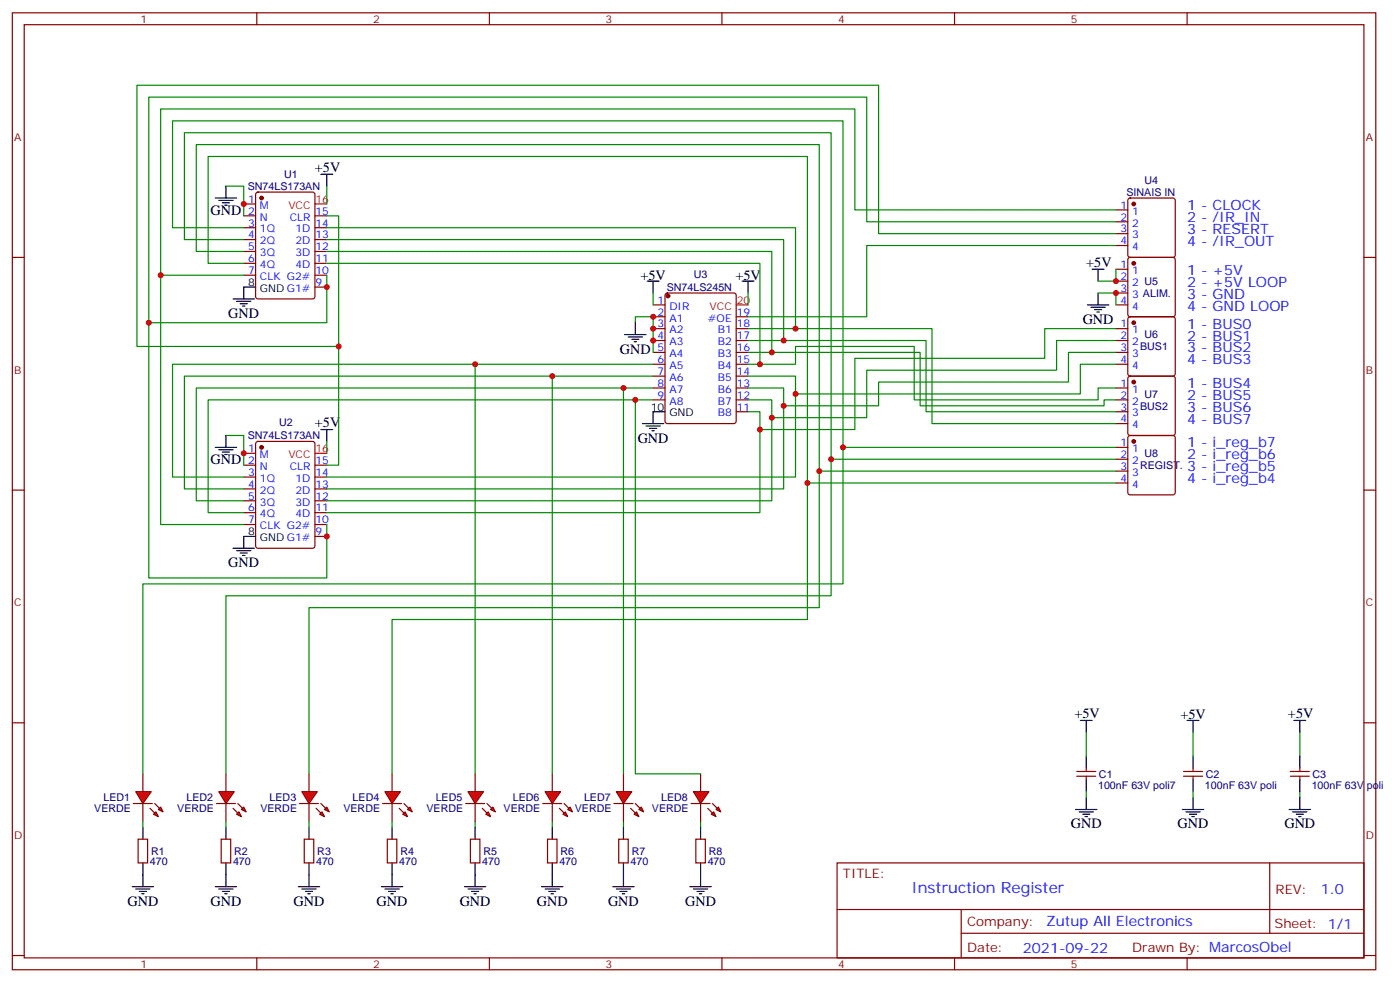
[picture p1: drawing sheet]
<svg xmlns="http://www.w3.org/2000/svg" width="416mm" height="292mm" viewBox="0 0 416 292" stroke-linecap="round" stroke-linejoin="round" font-family="sans-serif">
<g fill="none" stroke="#870000" stroke-width=".35">
<path d="M3.7 3.8h405.3v284.3h-405.3zM7.2 7.3h398.3v277.3h-398.3zM76.3 3.8v3.5M145.5 3.8v3.5M214.6 3.8v3.5M283.8 3.8v3.5M352.9 3.8v3.5M76.2 57.3l.5-.2h16.2l.7 .4v30.6l-.4 .7h-16.5l-.7-.4v-30.6zM3.7 76.5h3.5M72.5 60.6h3.5M72.5 64.1h3.5M72.5 67.7h3.5"/>
<path d="M72.5 71.2h3.5M72.5 74.7h3.5M72.5 78.2h3.5M93.6 64.1h3.6M93.6 67.7h3.6M93.6 71.2h3.6M93.6 74.7h3.6M93.6 78.2h3.6M405.5 76.5h3.5M72.5 81.8h3.5M93.6 81.8h3.6M93.6 85.3h3.6"/>
<path d="M194.2 90.6h3.5M194.2 94.1h3.5M194.2 97.6h3.5M197.9 87.3l.5-.2h19.8l.6 .4 .1 37.7-.5 .6-20 .1-.6-.5-.1-37.6zM218.9 94.1h3.5M218.9 97.6h3.5M194.2 101.2h3.5M194.2 104.7h3.5M194.2 108.2h3.5M194.2 111.8h3.5M194.2 115.3h3.5M194.2 118.8h3.5"/>
<path d="M218.9 101.2h3.5M218.9 104.7h3.5M218.9 108.2h3.5M218.9 111.8h3.5M218.9 115.3h3.5M218.9 118.8h3.5M72.5 134.7h3.5M72.5 138.2h3.5M76.2 131.4l.5-.2h16.2l.7 .4v30.6l-.4 .7h-16.5l-.7-.4v-30.6zM93.6 138.2h3.6M218.9 122.3h3.5M3.7 145.6h3.5"/>
<path d="M72.5 141.7h3.5M72.5 145.3h3.5M72.5 148.8h3.5M72.5 152.3h3.5M72.5 155.9h3.5M93.6 141.7h3.6M93.6 145.3h3.6M93.6 148.8h3.6M93.6 152.3h3.6M93.6 155.9h3.6M93.6 159.4h3.6M405.5 145.6h3.5"/>
<path d="M3.7 214.8h3.5M405.5 214.8h3.5M206.9 249.3h2.8v7.1h-2.8zM248.8 256.4h156.7v28.2h-156.7zM377.5 256.4v20.9M248.9 270.2h156.5M285.8 277.3h119.6M285.8 270.2v14.2M3.7 283.9h3.5M76.3 284.6v3.5M145.5 284.6v3.5M214.6 284.6v3.5"/>
<path d="M283.8 284.6v3.5M352.9 284.6v3.5M405.5 283.9h3.5"/>
</g>
<g fill="#870000" stroke="#870000" stroke-width=".35">
<circle cx="77.8" cy="58.8" r=".53"/>
<circle cx="77.8" cy="132.9" r=".53"/>
<circle cx="198.6" cy="87.9" r=".53"/>
</g>
<path d="M72.5 85.3h3.5M194.2 122.3h3.5M72.5 159.4h3.5M208.3 245.8v3.5M208.3 256.4v7.1M205.1 263.5h6.4M206.2 264.2h4.2M207.2 264.9h2.1M207.9 265.6h.7" fill="none" stroke="#000" stroke-width=".35"/>
<path d="M93.6 60.6h3.6M218.9 90.6h3.5M93.6 134.7h3.6" fill="none" stroke="#f00" stroke-width=".35"/>
<path d="M208.3 244.1v1.7" fill="none" stroke="#008700" stroke-width=".35"/>
<g fill="#f00" stroke="#870000" stroke-width=".35">
<path d="M206.2 235.2h4.5l-2.4 3.6z"/>
<path d="M205.5 238.8h5.6z"/>
</g>
<g fill="#870000" stroke="#870000" stroke-width=".35">
<path d="M211.8 238.8l1.4 1.4z"/>
<path d="M210.4 240.2l1.4 1.4z"/>
</g>
<g fill="#f00" stroke="#870000" stroke-width=".35">
<path d="M212.9 240.5l.7-.7 .7 1.4z"/>
<path d="M212.2 241.2l.7 1.4-1.4-.7z"/>
</g>
<path d="M208.3 229.9v5.3M208.3 238.8v5.3M183.9 249.3h2.9v7.1h-2.9z" fill="none" stroke="#870000" stroke-width=".35"/>
<path d="M185.3 245.8v3.5M185.3 256.4v7.1M182.2 263.5h6.3M183.2 264.2h4.3M184.3 264.9h2.1M185 265.6h.7" fill="none" stroke="#000" stroke-width=".35"/>
<path d="M185.3 244.1v1.7" fill="none" stroke="#008700" stroke-width=".35"/>
<g fill="#f00" stroke="#870000" stroke-width=".35">
<path d="M183.2 235.2h4.6l-2.5 3.6z"/>
<path d="M182.5 238.8h5.7z"/>
</g>
<g fill="#870000" stroke="#870000" stroke-width=".35">
<path d="M188.9 238.8l1.4 1.4z"/>
<path d="M187.5 240.2l1.4 1.4z"/>
</g>
<g fill="#f00" stroke="#870000" stroke-width=".35">
<path d="M189.9 240.5l.7-.7 .7 1.4z"/>
<path d="M188.5 241.9l.7-.7 .7 1.4z"/>
</g>
<path d="M185.3 229.9v5.3M185.3 238.8v5.3M162.8 249.3h2.8v7.1h-2.8z" fill="none" stroke="#870000" stroke-width=".35"/>
<path d="M164.2 245.8v3.5M164.2 256.4v7.1M161 263.5h6.4M162.1 264.2h4.2M163.1 264.9h2.1M163.8 265.6h.7" fill="none" stroke="#000" stroke-width=".35"/>
<path d="M164.2 244.1v1.7" fill="none" stroke="#008700" stroke-width=".35"/>
<g fill="#f00" stroke="#870000" stroke-width=".35">
<path d="M162.1 235.2h4.6l-2.5 3.6z"/>
<path d="M161.4 238.8h5.6z"/>
</g>
<g fill="#870000" stroke="#870000" stroke-width=".35">
<path d="M167.7 238.8l1.4 1.4z"/>
<path d="M166.3 240.2l1.4 1.4z"/>
</g>
<g fill="#f00" stroke="#870000" stroke-width=".35">
<path d="M168.8 240.5l.7-.7 .7 1.4z"/>
<path d="M167.4 241.9l.7-.7 .7 1.4z"/>
</g>
<path d="M164.2 229.9v5.3M164.2 238.8v5.3M139.8 249.3h2.9v7.1h-2.9z" fill="none" stroke="#870000" stroke-width=".35"/>
<path d="M141.3 245.8v3.5M141.3 256.4v7.1M138.1 263.5h6.3M139.1 264.2h4.3M140.2 264.9h2.1M140.9 265.6h.7" fill="none" stroke="#000" stroke-width=".35"/>
<path d="M141.3 244.1v1.7" fill="none" stroke="#008700" stroke-width=".35"/>
<g fill="#f00" stroke="#870000" stroke-width=".35">
<path d="M139.1 235.2h4.6l-2.4 3.6z"/>
<path d="M138.4 238.8h5.7z"/>
</g>
<g fill="#870000" stroke="#870000" stroke-width=".35">
<path d="M144.8 238.8l1.4 1.4z"/>
<path d="M143.4 240.2l1.4 1.4z"/>
</g>
<g fill="#f00" stroke="#870000" stroke-width=".35">
<path d="M145.8 240.5l.7-.7 .7 1.4z"/>
<path d="M144.4 241.9l.7-.7 .7 1.4z"/>
</g>
<path d="M141.3 229.9v5.3M141.3 238.8v5.3" fill="none" stroke="#870000" stroke-width=".35"/>
<g fill="#f00" stroke="#870000" stroke-width=".35">
<path d="M40.4 235.2h4.5l-2.4 3.6z"/>
<path d="M39.7 238.8h5.6z"/>
</g>
<g fill="#870000" stroke="#870000" stroke-width=".35">
<path d="M46 238.8l1.4 1.4z"/>
<path d="M44.6 240.2l1.4 1.4z"/>
</g>
<g fill="#f00" stroke="#870000" stroke-width=".35">
<path d="M47.1 240.5l.7-.7 .7 1.4z"/>
<path d="M46.4 241.2l.7 1.4-1.5-.7z"/>
</g>
<path d="M42.5 229.9v5.3M42.5 238.8v5.3" fill="none" stroke="#870000" stroke-width=".35"/>
<g fill="#f00" stroke="#870000" stroke-width=".35">
<path d="M65.1 235.2h4.5l-2.4 3.6z"/>
<path d="M64.3 238.8h5.7z"/>
</g>
<g fill="#870000" stroke="#870000" stroke-width=".35">
<path d="M70.7 238.8l1.4 1.4z"/>
<path d="M69.3 240.2l1.4 1.4z"/>
</g>
<g fill="#f00" stroke="#870000" stroke-width=".35">
<path d="M71.8 240.5l.7-.7 .7 1.4z"/>
<path d="M70.3 241.9l.7-.7 .8 1.4z"/>
</g>
<path d="M67.2 229.9v5.3M67.2 238.8v5.3" fill="none" stroke="#870000" stroke-width=".35"/>
<g fill="#f00" stroke="#870000" stroke-width=".35">
<path d="M89.7 235.2h4.6l-2.4 3.6z"/>
<path d="M89 238.8h5.7z"/>
</g>
<g fill="#870000" stroke="#870000" stroke-width=".35">
<path d="M95.4 238.8l1.4 1.4z"/>
<path d="M94 240.2l1.4 1.4z"/>
</g>
<g fill="#f00" stroke="#870000" stroke-width=".35">
<path d="M96.4 240.5l.8-.7 .7 1.4z"/>
<path d="M95.7 241.2l.7 1.4-1.4-.7z"/>
</g>
<path d="M91.9 229.9v5.3M91.9 238.8v5.3" fill="none" stroke="#870000" stroke-width=".35"/>
<g fill="#f00" stroke="#870000" stroke-width=".35">
<path d="M114.4 235.2h4.6l-2.4 3.6z"/>
<path d="M113.7 238.8h5.7z"/>
</g>
<g fill="#870000" stroke="#870000" stroke-width=".35">
<path d="M120.1 238.8l1.4 1.4z"/>
<path d="M118.7 240.2l1.4 1.4z"/>
</g>
<g fill="#f00" stroke="#870000" stroke-width=".35">
<path d="M121.1 240.5l.7-.7 .8 1.4z"/>
<path d="M120.4 241.2l.7 1.4-1.4-.7z"/>
</g>
<g fill="none" stroke="#870000" stroke-width=".35">
<path d="M335.5 59l.5-.2h12.7l.5 .2 .2 .5v16.3l-.2 .5-.5 .2h-12.7l-.5-.3-.2-.4v-16.3zM331.8 62.4h3.5M331.8 65.9h3.5M331.8 69.4h3.5M331.8 73h3.5M335.5 76.7l.5-.2h12.7l.5 .2 .2 .5v16.2l-.2 .5-.5 .2h-12.7l-.5-.2-.2-.5v-16.2zM331.8 97.6h3.5M331.8 80h3.5M331.8 83.5h3.5M331.8 87.1h3.5M331.8 90.6h3.5M335.5 94.3l.5-.2h12.7l.5 .2 .2 .5v16.3l-.2 .5-.5 .2h-12.7l-.5-.3-.2-.4v-16.3z"/>
<path d="M331.8 115.3h3.5M331.8 118.8h3.5M331.8 101.2h3.5M331.8 104.7h3.5M331.8 108.2h3.5M335.5 112l.5-.2h12.7l.5 .2 .2 .5v16.2l-.2 .5-.5 .2h-12.7l-.5-.2-.2-.5v-16.2zM331.8 122.3h3.5M331.8 125.9h3.5M331.8 132.9h3.5M331.8 136.5h3.5M331.8 140h3.5M335.5 129.6l.5-.2h12.7l.5 .2 .2 .5v16.2l-.2 .5-.5 .2h-12.7l-.5-.2-.2-.5v-16.2z"/>
<path d="M331.8 143.5h3.5M116.6 229.9v5.3M116.6 238.8v5.3M320.1 229.2h5.7M320.1 230.6h5.7M322.9 228.2v1M322.9 230.6v1.1M351.9 229.2h5.6M351.9 230.6h5.6M354.7 228.2v1M354.7 230.6v1.1M383.6 229.2h5.7"/>
<path d="M383.6 230.6h5.7M386.4 228.2v1M386.4 230.6v1.1M41.1 249.3h2.8v7.1h-2.8zM65.8 249.3h2.8v7.1h-2.8zM90.5 249.3h2.8v7.1h-2.8zM115.1 249.3h2.9v7.1h-2.9z"/>
</g>
<g fill="none" stroke="#000" stroke-width=".35">
<path d="M64 58.8h6.3M65.1 59.5h4.2M67.2 55.3v3.5M95.4 51.8h3.5M97.2 51.8v3.5M66.1 60.3h2.1M66.8 61h.7M69.3 88.8h6.3M70.3 89.5h4.3M71.4 90.2h2.1M72.1 90.9h.7M72.5 85.3v3.5"/>
<path d="M185.7 99.4h6.4M188.9 95.9v3.5M192.4 83.5h3.5M194.2 83.5v3.6M220.6 83.5h3.6M222.4 83.5v3.6M323.3 90.6h6.3M324.3 91.3h4.3M324.7 80h3.5M325.4 92h2.1M326.1 92.7h.7M326.5 80v3.5"/>
<path d="M326.5 87.1v3.5M186.8 100.1h4.2M187.8 100.8h2.1M188.5 101.5h.7M64 132.9h6.3M65.1 133.6h4.2M66.1 134.3h2.1M66.8 135h.7M67.2 129.4v3.5M95.4 127.6h3.5M97.2 127.6v3.6M191 125.9h6.3"/>
<path d="M192.1 126.6h4.2M193.1 127.3h2.1M193.8 128h.7M194.2 122.3v3.6M72.5 159.4v3.5M69.3 162.9h6.3M70.3 163.6h4.3M71.4 164.3h2.1M72.1 165h.7M321.2 214.1h3.5M322.9 214.1v3.5M352.9 214.1h3.5"/>
<path d="M354.7 214.1v3.5M384.7 214.1h3.5M386.4 214.1v3.5M322.9 224.6v3.6M322.9 231.7v3.5M322.9 237v3.5M354.7 224.6v3.6M354.7 231.7v3.5M354.7 237v3.5M386.4 224.6v3.6M386.4 231.7v3.5M386.4 237v3.5"/>
<path d="M42.5 245.8v3.5M42.5 256.4v7.1M67.2 245.8v3.5M67.2 256.4v7.1M91.9 245.8v3.5M91.9 256.4v7.1M116.6 245.8v3.5M116.6 256.4v7.1M319.8 240.5h6.3M320.8 241.2h4.2M321.9 241.9h2.1M322.6 242.6h.7"/>
<path d="M351.5 240.5h6.4M352.6 241.2h4.2M353.6 241.9h2.1M354.3 242.6h.7M383.3 240.5h6.3M384.3 241.2h4.2M385.4 241.9h2.1M386.1 242.6h.7M39.3 263.5h6.3M40.4 264.2h4.2M41.4 264.9h2.1M42.1 265.6h.7"/>
<path d="M64 263.5h6.3M65.1 264.2h4.2M66.1 264.9h2.1M66.8 265.6h.7M88.7 263.5h6.3M89.7 264.2h4.3M90.8 264.9h2.1M91.5 265.6h.7M113.4 263.5h6.3M114.4 264.2h4.3M115.5 264.9h2.1M116.2 265.6h.7"/>
</g>
<g fill="none" stroke="#008700" stroke-width=".35">
<path d="M67.2 55.3h5.3v8.8M97.2 55.3v5.3M72.5 78.2h-10.6v-31.7h178.1v97h91.8M72.5 74.7h-14.2v-31.7h185.3v97h88.2M72.5 71.2h-17.7v-31.8h192.3v97.1h84.7M72.5 67.7h-21.2v-31.8h199.3v97h81.2M97.2 78.2h128.7v30h-3.5M97.2 74.7h132.2v30h-7M97.2 71.2h135.8v30h-10.6M97.2 67.7h139.3v29.9h-14.1M97.2 64.1h3.5v38.8h-60v-77.6h220.5v44.1h70.6M331.8 65.9h-74.1v-37h-213.5v67h53v-14.1"/>
<path d="M331.8 62.4h-77.7v-30h-206.3v49.4h24.7M331.8 73h-74.1v21.1h-35.3M44.2 95.9v75.8h53v-15.8M47.8 81.8v74.1h24.7M188.9 95.9v-1.8h5.3v10.6M194.2 87.1v3.5M222.4 87.1v3.5M236.5 97.6h40.6v28.3h54.7M326.5 87.1h5.3v3.5M331.8 80v3.5h-5.3M331.8 97.6h-21.2v8.9h-56.5v21.1h-28.2M100.7 102.9v35.3h-3.5"/>
<path d="M141.3 108.2v121.7M164.2 111.8v118.1M185.3 115.3v114.6M188.9 118.8v111.1h19.4M194.2 118.8h-132.3v33.5h10.6M194.2 115.3h-135.9v33.5h14.2M194.2 111.8h-139.4v33.5h17.7M194.2 108.2h-142.9v33.5h21.2M222.4 118.8h7v30h-132.2M222.4 115.3h10.6v30h-135.8M222.4 111.8h14.1v29.9h-139.3M225.9 108.2h10.6v-5.3h35.3v15.9h54.7v-3.5h5.3"/>
<path d="M229.4 104.7h44.1v15.9h54.7v-1.8h3.6M233 101.2h42.3v21.1h56.5M331.8 101.2h-17.7v8.8h-56.4v14.1h-28.3M331.8 104.7h-14.2v8.8h-56.4v7.1h-28.2M331.8 108.2h-10.6v8.9h-84.7M67.2 129.4h5.3v8.8M97.2 131.2v3.5M222.4 122.3h3.5v30h-128.7M243.6 140v40.6h-151.7v49.3M247.1 136.5v40.5h-179.9v52.9M250.6 132.9v40.6h-208.1v56.4M240 143.5v40.6h-123.4v45.8"/>
<path d="M322.9 217.6v7M354.7 217.6v7M386.4 217.6v7M322.9 235.2v1.8M354.7 235.2v1.8M386.4 235.2v1.8M42.5 244.1v1.7M67.2 244.1v1.7M91.9 244.1v1.7M116.6 244.1v1.7"/>
</g>
<g fill="#870000" stroke="#870000" stroke-width=".35">
<circle cx="337" cy="113.5" r=".53"/>
<circle cx="337" cy="95.9" r=".53"/>
<circle cx="337" cy="78.2" r=".53"/>
<circle cx="337" cy="60.6" r=".53"/>
<circle cx="337" cy="131.2" r=".53"/>
</g>
<g fill="#c00">
<circle cx="72.5" cy="60.6" r=".88"/>
<circle cx="72.5" cy="134.7" r=".88"/>
<circle cx="194.2" cy="97.6" r=".88"/>
<circle cx="194.2" cy="101.2" r=".88"/>
<circle cx="194.2" cy="94.1" r=".88"/>
<circle cx="250.6" cy="132.9" r=".88"/>
<circle cx="247.1" cy="136.5" r=".88"/>
<circle cx="243.6" cy="140" r=".88"/>
<circle cx="240" cy="143.5" r=".88"/>
<circle cx="141.3" cy="108.2" r=".88"/>
<circle cx="164.2" cy="111.8" r=".88"/>
<circle cx="185.3" cy="115.3" r=".88"/>
<circle cx="188.9" cy="118.8" r=".88"/>
<circle cx="47.8" cy="81.8" r=".88"/>
<circle cx="97.2" cy="85.3" r=".88"/>
<circle cx="44.2" cy="95.9" r=".88"/>
<circle cx="97.2" cy="159.4" r=".88"/>
<circle cx="100.7" cy="102.9" r=".88"/>
<circle cx="331.8" cy="87.1" r=".88"/>
<circle cx="331.8" cy="83.5" r=".88"/>
<circle cx="225.9" cy="127.6" r=".88"/>
<circle cx="229.4" cy="124.1" r=".88"/>
<circle cx="233" cy="120.6" r=".88"/>
<circle cx="236.5" cy="117.1" r=".88"/>
<circle cx="225.9" cy="108.2" r=".88"/>
<circle cx="229.4" cy="104.7" r=".88"/>
<circle cx="233" cy="101.2" r=".88"/>
<circle cx="236.5" cy="97.6" r=".88"/>
</g>
<text font-size="4.6" fill="#00f" x="270.9" y="265.4">Instruction Register</text>
<g font-size="4.2">
<text x="93.6" y="51.1">+5V</text>
<text x="62.6" y="63.8">GND</text>
<text x="190.4" y="83.2">+5V</text>
<text x="218.6" y="83.2">+5V</text>
<text x="322.9" y="79.3">+5V</text>
<text x="67.9" y="94.5">GND</text>
<text x="321.9" y="96.2">GND</text>
<text x="184.3" y="105.1">GND</text>
<text x="93.6" y="126.9">+5V</text>
<text x="189.6" y="131.5">GND</text>
<text x="62.6" y="137.8">GND</text>
<text x="67.9" y="168.6">GND</text>
<text x="319.4" y="213.4">+5V</text>
<text x="350.9" y="213.7">+5V</text>
<text x="382.9" y="213.4">+5V</text>
<text x="318.3" y="246.2">GND</text>
<text x="350.1" y="246.2">GND</text>
<text x="381.8" y="246.2">GND</text>
<text x="37.9" y="269.1">GND</text>
<text x="62.6" y="269.1">GND</text>
<text x="87.3" y="269.1">GND</text>
<text x="112" y="269.1">GND</text>
<text x="136.7" y="269.1">GND</text>
<text x="159.6" y="269.1">GND</text>
<text x="180.8" y="269.1">GND</text>
<text x="203.7" y="269.1">GND</text>
</g>
<g font-size="4.2" fill="#00f">
<text x="352.9" y="62.4">1 - CLOCK</text>
<text x="352.9" y="65.9">2 - /IR_IN</text>
<text x="352.9" y="69.4">3 - RESERT</text>
<text x="352.9" y="73">4 - /IR_OUT</text>
<text x="352.9" y="81.8">1 - +5V</text>
<text x="352.9" y="85.3">2 - +5V LOOP</text>
<text x="352.9" y="88.8">3 - GND</text>
<text x="352.9" y="92.4">4 - GND LOOP</text>
<text x="352.9" y="97.6">1 - BUS0</text>
<text x="352.9" y="101.2">2 - BUS1</text>
<text x="352.9" y="104.7">3 - BUS2</text>
<text x="352.9" y="108.2">4 - BUS3</text>
<text x="352.9" y="118.8">2 - BUS5</text>
<text x="352.9" y="115.3">1 - BUS4</text>
<text x="352.9" y="122.3">3 - BUS6</text>
<text x="352.9" y="125.9">4 - BUS7</text>
<text x="352.9" y="132.9">1 - i_reg_b7</text>
<text x="352.9" y="136.5">2 - i_reg_b6</text>
<text x="352.9" y="143.5">4 - i_reg_b4</text>
<text x="352.9" y="140">3 - i_reg_b5</text>
<text x="392.6" y="265.7">1.0</text>
<text x="311" y="275.2">Zutup All Electronics</text>
<text x="304.1" y="283">2021-09-22</text>
</g>
<g font-size="3.9" fill="#800">
<text x="250.6" y="261">TITLE:</text>
<text x="379.2" y="265.7">REV:</text>
<text x="287.5" y="275.2">Company:</text>
<text x="378.9" y="275.8">Sheet: 1/1</text>
<text x="287.5" y="282.9">Date:</text>
<text x="336.6" y="282.9">Drawn By: MarcosObel</text>
</g>
<g font-size="3.2" fill="#800">
<text x="41.8" y="6.8">1</text>
<text x="110.9" y="6.8">2</text>
<text x="180.1" y="6.8">3</text>
<text x="249.2" y="6.8">4</text>
<text x="318.3" y="6.8">5</text>
<text x="4.2" y="41.9">A</text>
<text x="406" y="41.9">A</text>
<text x="4.2" y="111.1">B</text>
<text x="406" y="111.1">B</text>
<text x="4.2" y="180.2">C</text>
<text x="406" y="180.2">C</text>
<text x="4.2" y="249.3">D</text>
<text x="406" y="249.3">D</text>
<text x="41.8" y="287.6">1</text>
<text x="110.9" y="287.6">2</text>
<text x="180.1" y="287.6">3</text>
<text x="249.2" y="287.6">4</text>
<text x="318.3" y="287.6">5</text>
</g>
<g font-size="3.2" fill="#000080">
<text x="84.5" y="53">U1</text>
<text x="73.6" y="56.5">SN74LS173AN</text>
<text x="334.9" y="58.2">SINAIS IN</text>
<text x="340.2" y="54.7">U4</text>
<text x="206.2" y="82.6">U3</text>
<text x="198.2" y="86.5">SN74LS245N</text>
<text x="340.2" y="100.6">U6</text>
<text x="338.9" y="104.1">BUS1</text>
<text x="340.2" y="118.2">U7</text>
<text x="338.9" y="121.7">BUS2</text>
<text x="73.6" y="130.5">SN74LS173AN</text>
<text x="83" y="126.7">U2</text>
<text x="340.2" y="135.8">U8</text>
<text x="338.9" y="139.4">REGIST.</text>
<text x="326.7" y="231.1">C1</text>
<text x="358.5" y="231.1">C2</text>
<text x="390.2" y="231.1">C3</text>
<text x="30.8" y="238.1">LED1</text>
<text x="55.4" y="238.1">LED2</text>
<text x="80.1" y="238.1">LED3</text>
<text x="104.8" y="238.1">LED4</text>
<text x="129.5" y="238.1">LED5</text>
<text x="152.5" y="238.1">LED6</text>
<text x="173.6" y="238.1">LED7</text>
<text x="196.6" y="238.1">LED8</text>
<text x="326.5" y="234.3">100nF 63V poli7</text>
<text x="358.2" y="234.3">100nF 63V poli</text>
<text x="390" y="234.3">100nF 63V poli</text>
<text x="28" y="241.4">VERDE</text>
<text x="52.7" y="241.4">VERDE</text>
<text x="77.4" y="241.4">VERDE</text>
<text x="102.1" y="241.4">VERDE</text>
<text x="126.8" y="241.4">VERDE</text>
<text x="149.7" y="241.4">VERDE</text>
<text x="170.9" y="241.4">VERDE</text>
<text x="193.8" y="241.4">VERDE</text>
<text x="44.6" y="257.1">470</text>
<text x="44.9" y="253.9">R1</text>
<text x="69.3" y="257.1">470</text>
<text x="69.6" y="253.9">R2</text>
<text x="94" y="257.1">470</text>
<text x="94.3" y="253.9">R3</text>
<text x="118.7" y="257.1">470</text>
<text x="119" y="253.9">R4</text>
<text x="143.4" y="257.1">470</text>
<text x="143.7" y="253.9">R5</text>
<text x="166.3" y="257.1">470</text>
<text x="166.7" y="253.9">R6</text>
<text x="187.5" y="257.1">470</text>
<text x="187.8" y="253.9">R7</text>
<text x="210.4" y="257.1">470</text>
<text x="210.7" y="253.9">R8</text>
</g>
<g font-size="3.2" fill="#00f">
<text x="73.8" y="60.3">1</text>
<text x="73.8" y="63.8">2</text>
<text x="77.3" y="62">M</text>
<text x="77.3" y="65.5">N</text>
<text x="86.1" y="65.5">CLR</text>
<text x="93.8" y="63.8">15</text>
<text x="333.1" y="62">1</text>
<text x="333.1" y="65.5">2</text>
<text x="336.6" y="63.8">1</text>
<text x="73.8" y="67.3">3</text>
<text x="73.8" y="70.8">4</text>
<text x="77.3" y="69.1">1Q</text>
<text x="87.9" y="69.1">1D</text>
<text x="93.8" y="70.8">13</text>
<text x="93.8" y="67.3">14</text>
<text x="333.1" y="69.1">3</text>
<text x="336.6" y="67.3">2</text>
<text x="336.6" y="70.8">3</text>
<text x="73.8" y="74.4">5</text>
<text x="73.8" y="77.9">6</text>
<text x="77.3" y="72.6">2Q</text>
<text x="77.3" y="76.1">3Q</text>
<text x="87.9" y="76.1">3D</text>
<text x="87.9" y="72.6">2D</text>
<text x="93.8" y="77.9">11</text>
<text x="93.8" y="74.4">12</text>
<text x="333.1" y="72.6">4</text>
<text x="336.6" y="74.4">4</text>
<text x="73.8" y="81.4">7</text>
<text x="77.3" y="79.7">4Q</text>
<text x="77.3" y="83.2">CLK G2#</text>
<text x="87.9" y="79.7">4D</text>
<text x="93.8" y="81.4">10</text>
<text x="333.1" y="79.7">1</text>
<text x="333.1" y="83.2">2</text>
<text x="336.6" y="81.4">1</text>
<text x="93.8" y="84.9">9</text>
<text x="333.1" y="86.7">3</text>
<text x="336.6" y="84.9">2 U5</text>
<text x="336.6" y="88.5">3 ALIM.</text>
<text x="195.5" y="90.2">1</text>
<text x="195.5" y="93.8">2</text>
<text x="199" y="92">DIR</text>
<text x="199" y="95.5">A1</text>
<text x="210.5" y="95.5">#OE</text>
<text x="219" y="93.8">19</text>
<text x="333.1" y="90.2">4</text>
<text x="336.6" y="92">4</text>
<text x="195.5" y="97.3">3</text>
<text x="195.5" y="100.8">4</text>
<text x="199" y="99.1">A2</text>
<text x="213.4" y="99.1">B1</text>
<text x="219" y="100.8">17</text>
<text x="219" y="97.3">18</text>
<text x="333.1" y="97.3">1</text>
<text x="333.1" y="100.8">2</text>
<text x="336.6" y="99.1">1</text>
<text x="195.5" y="104.4">5</text>
<text x="195.5" y="107.9">6</text>
<text x="199" y="102.6">A3</text>
<text x="199" y="106.1">A4</text>
<text x="213.4" y="106.1">B3</text>
<text x="213.4" y="102.6">B2</text>
<text x="219" y="107.9">15</text>
<text x="219" y="104.4">16</text>
<text x="333.1" y="104.4">3</text>
<text x="333.1" y="107.9">4</text>
<text x="336.6" y="102.6">2</text>
<text x="336.6" y="106.1">3</text>
<text x="195.5" y="111.4">7</text>
<text x="199" y="109.6">A5</text>
<text x="199" y="113.2">A6</text>
<text x="213.4" y="113.2">B5</text>
<text x="213.4" y="109.6">B4</text>
<text x="219" y="111.4">14</text>
<text x="336.6" y="109.6">4</text>
<text x="195.5" y="114.9">8</text>
<text x="195.5" y="118.5">9</text>
<text x="199" y="116.7">A7</text>
<text x="213.4" y="116.7">B6</text>
<text x="219" y="118.5">12</text>
<text x="219" y="114.9">13</text>
<text x="333.1" y="114.9">1</text>
<text x="333.1" y="118.5">2</text>
<text x="336.6" y="116.7">1</text>
<text x="199" y="120.2">A8</text>
<text x="213.4" y="123.8">B8</text>
<text x="213.4" y="120.2">B7</text>
<text x="219" y="122">11</text>
<text x="333.1" y="122">3</text>
<text x="333.1" y="125.5">4</text>
<text x="336.6" y="120.2">2</text>
<text x="336.6" y="123.8">3</text>
<text x="336.6" y="127.3">4</text>
<text x="73.8" y="134.3">1</text>
<text x="73.8" y="137.9">2</text>
<text x="77.3" y="136.1">M</text>
<text x="93.8" y="137.9">15</text>
<text x="333.1" y="132.6">1</text>
<text x="333.1" y="136.1">2</text>
<text x="336.6" y="134.3">1</text>
<text x="336.6" y="137.9">2</text>
<text x="73.8" y="141.4">3</text>
<text x="77.3" y="139.6">N</text>
<text x="77.3" y="143.2">1Q</text>
<text x="86.1" y="139.6">CLR</text>
<text x="87.9" y="143.2">1D</text>
<text x="93.8" y="141.4">14</text>
<text x="333.1" y="139.6">3</text>
<text x="333.1" y="143.2">4</text>
<text x="336.6" y="141.4">3</text>
<text x="73.8" y="144.9">4</text>
<text x="73.8" y="148.4">5</text>
<text x="77.3" y="146.7">2Q</text>
<text x="87.9" y="146.7">2D</text>
<text x="93.8" y="148.4">12</text>
<text x="93.8" y="144.9">13</text>
<text x="336.6" y="144.9">4</text>
<text x="73.8" y="152">6</text>
<text x="73.8" y="155.5">7</text>
<text x="77.3" y="150.2">3Q</text>
<text x="77.3" y="153.7">4Q</text>
<text x="87.9" y="153.7">4D</text>
<text x="87.9" y="150.2">3D</text>
<text x="93.8" y="155.5">10</text>
<text x="93.8" y="152">11</text>
<text x="77.3" y="157.3">CLK G2#</text>
<text x="93.8" y="159">9</text>
</g>
<g font-size="3.2" fill="#f00">
<text x="85.7" y="62">VCC</text>
<text x="93.8" y="60.3">16</text>
<text x="211" y="92">VCC</text>
<text x="219" y="90.2">20</text>
<text x="85.7" y="136.1">VCC</text>
<text x="93.8" y="134.3">16</text>
</g>
<g font-size="3.2">
<text x="73.8" y="84.9">8</text>
<text x="77.3" y="86.7">GND G1#</text>
<text x="193.5" y="122">10</text>
<text x="199" y="123.8">GND</text>
<text x="73.8" y="159">8</text>
<text x="77.3" y="160.8">GND G1#</text>
</g>
</svg>
